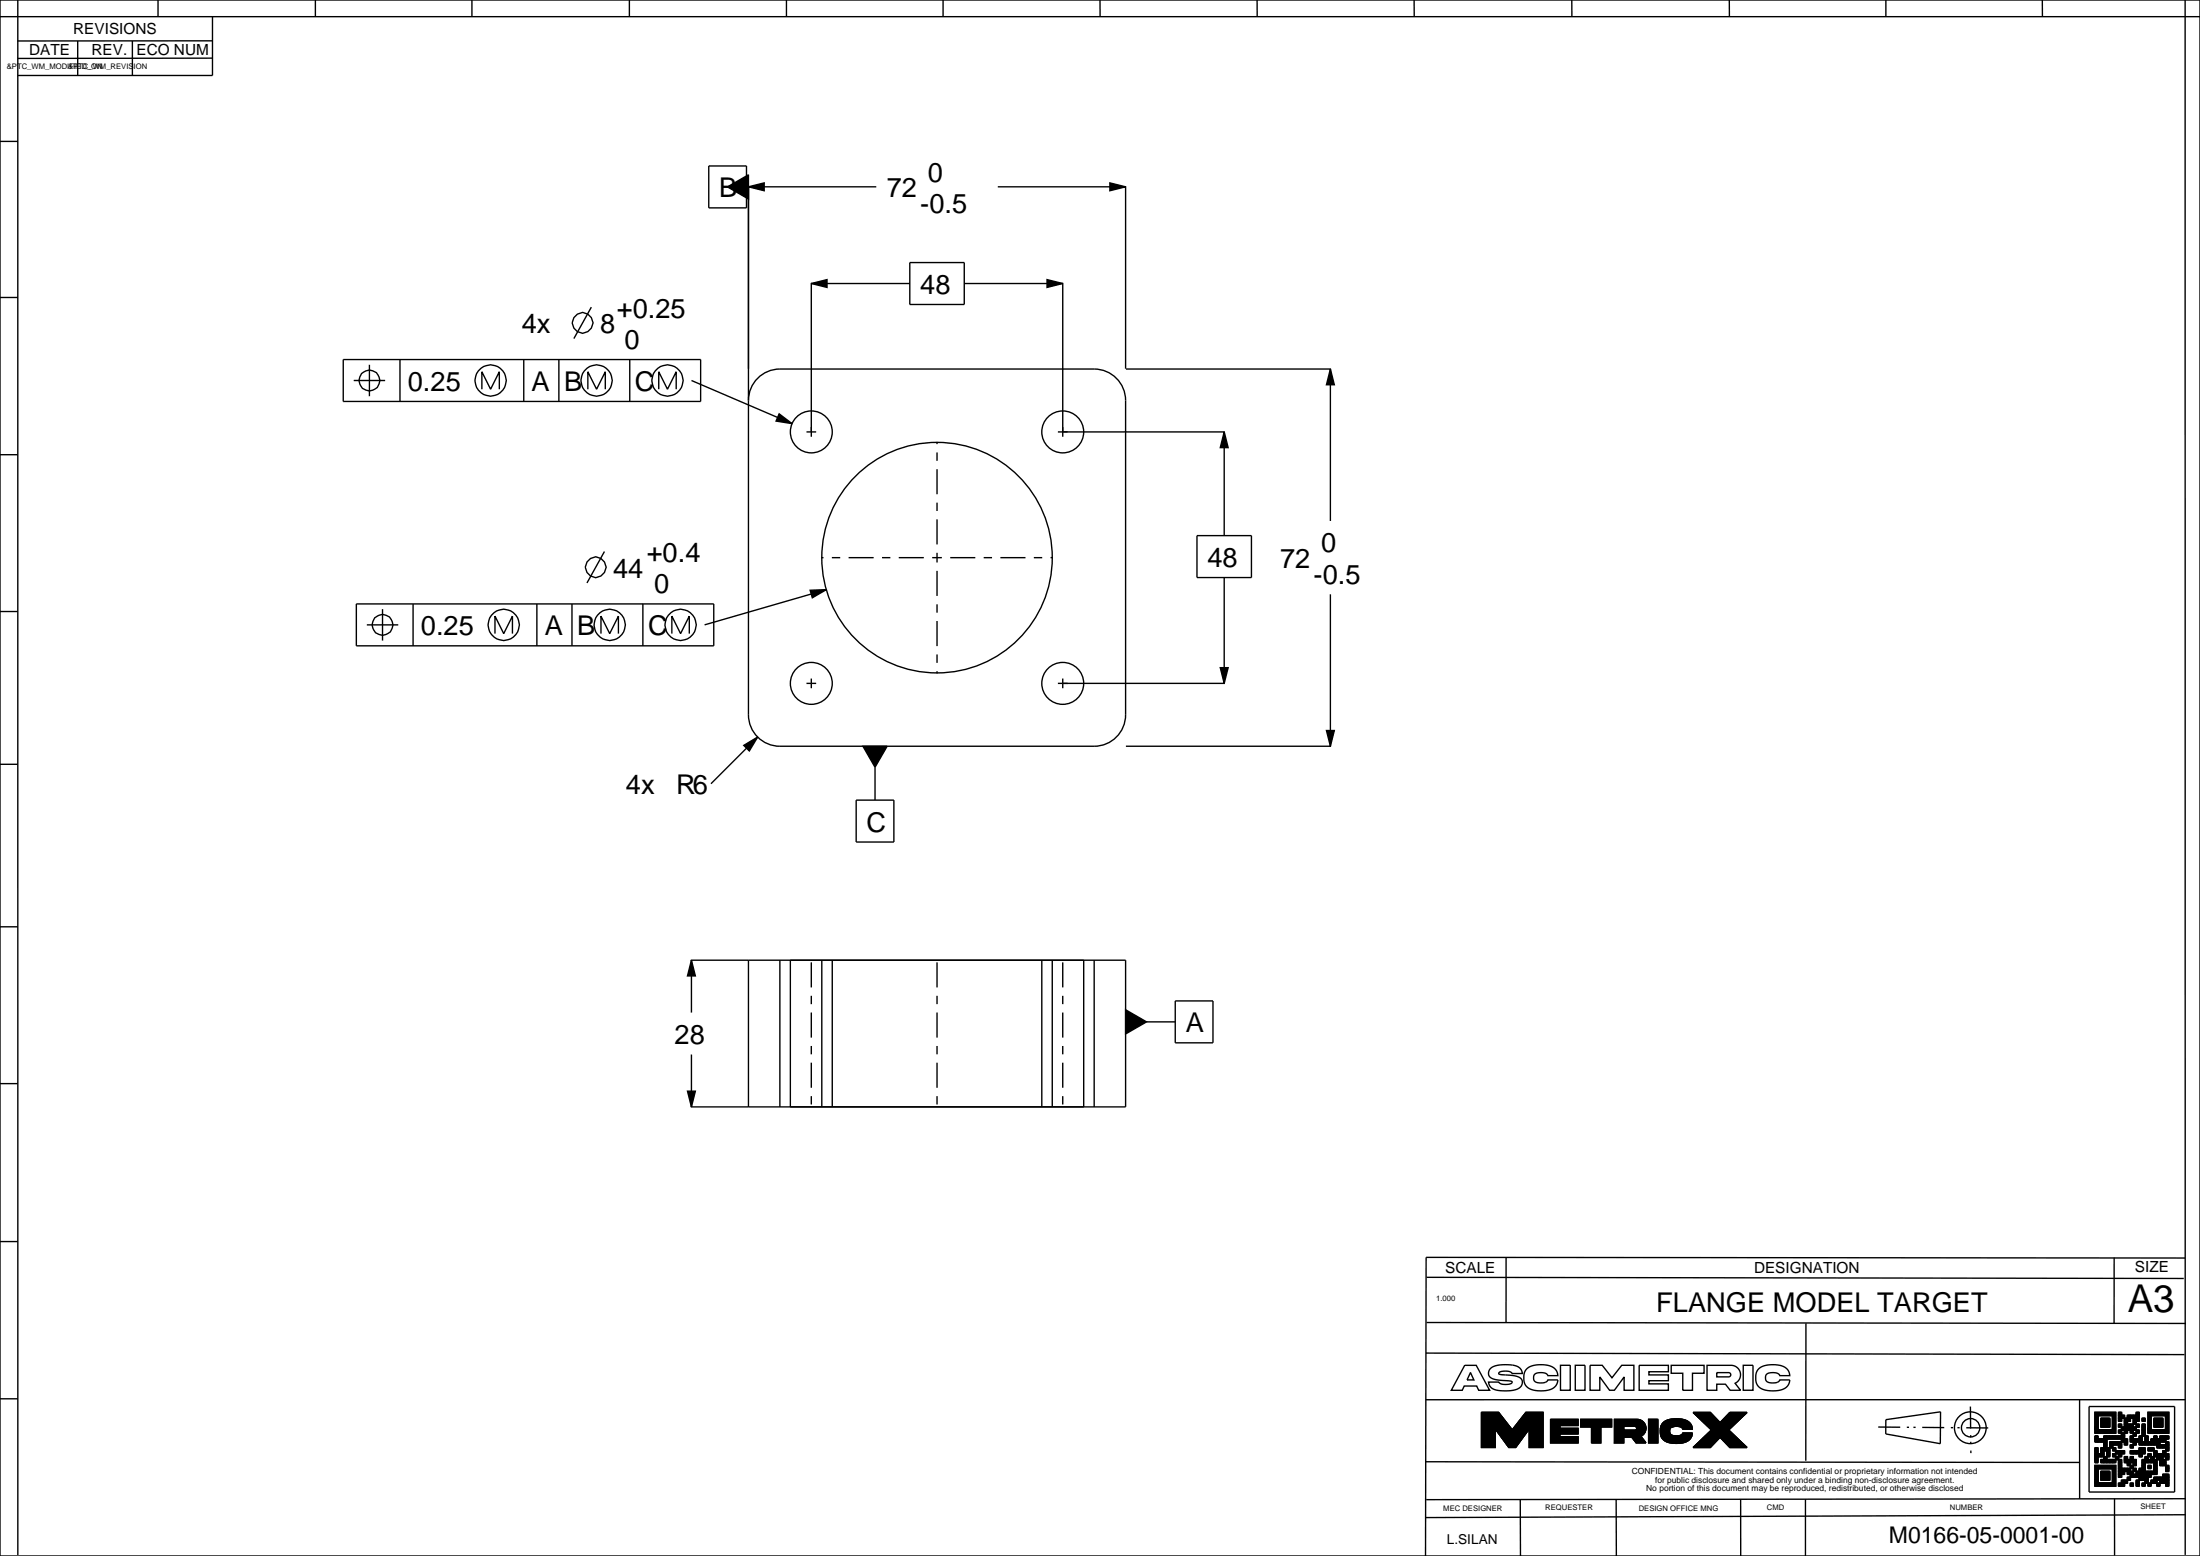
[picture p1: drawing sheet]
<svg xmlns="http://www.w3.org/2000/svg" width="420mm" height="297mm" viewBox="0 0 420 297" stroke-linecap="round" stroke-linejoin="round" font-family="sans-serif">
<g fill="none" stroke="#000" stroke-width=".26">
<path d="M0 0h420v297h-420zM3.4 0v296.8M30.2 0v3.2M60.2 0v3.2M90.1 0v3.2M120.2 0v3.2M150.1 0v3.2M180 0v3.2M210 0v3.2M240 0v3.2M270 0v3.2M300.1 0v3.2"/>
<path d="M330.1 0l.1 3.2M360 0v3.2M389.9 0v3.2M0 3.2h420M14.8 7.8v6.6M25.3 7.8v6.6M40.6 3.2v11.2h-37.2M40.6 11.1l-37.2 .1M40.6 7.8h-37.2M417.2 0v296.8M0 27h3.4M135.3 31.7h7.2v8h-7.2z"/>
<path d="M138.9 35.7l4-2.3v4.6zM138.9 35.7h3.6M142.9 35.7l3-.8v1.5zM142.9 35.5v100.9a6 6 0 0 0 6 6h60a6 6 0 0 0 6-6v-60a6 6 0 0 0-6-6h-60a6 6 0 0 0-6 6M142.9 35.7h24.4M190.5 35.7h24.4M211.9 34.9l3 .8-3 .7zM214.9 35.5v34.9M3.4 56.8h-3.4M112.9 58.6l-3.3 6M154.9 54.1l3-.7v1.5zM154.9 54v28.4"/>
<path d="M154.9 54.1h18.8M173.7 50.1h10.4v8h-10.4zM184.1 54.1h18.8M199.9 53.4l3 .7-3 .8zM202.9 54v28.4M65.5 68.6h68.3v8h-68.3zM67.5 72.6h6M70.5 69.6v6M76.4 68.6v8M92 74.3v-3.3l1.7 3.3 1.6-3.3v3.3M100 68.6v8M106.7 68.6v8"/>
<path d="M112.2 74.3v-3.3l1.7 3.3 1.7-3.3v3.3M120.2 68.6v8M125.8 74.3v-3.3l1.6 3.3 1.7-3.3v3.3M132 72.6l19.2 8.3M148.7 79l2.5 1.9-3-.5zM214.9 70.4h39.2M254 70.4l.7 3h-1.5zM254 70.4v29M0 86.8h3.4M202.9 82.4h30.9M233.7 82.4l.8 3h-1.5zM233.7 82.4v19.8"/>
<path d="M0 116.7h3.4M68 115.3h68.3v8h-68.3zM70 119.3h6M73 116.3v6M78.9 115.3v8M102.5 115.3v8M109.2 115.3v8M115.4 105.3l-3.3 6M122.7 115.3v8M154.7 112.7l3.1-.1-2.7 1.5zM157.8 112.6l-23.3 6.7M228.5 102.2h10.4v8h-10.4z"/>
<path d="M233.7 110.2v20.2M254 113.4v29M94.5 120.9v-3.3l1.7 3.3 1.6-3.3v3.3M114.7 120.9v-3.3l1.7 3.3 1.7-3.3v3.3M128.3 120.9v-3.3l1.6 3.3 1.7-3.3v3.3M202.9 130.4h30.9M233 127.4h1.5l-.8 3zM253.2 139.4h1.5l-.7 3zM0 145.9h3.4M142 142.3l2.6-1.6-1.5 2.6zM144.6 140.7l-8.9 8.9M163.5 152.7h7.2v8h-7.2z"/>
<path d="M164.7 142.4h4.7l-2.3 4zM167.1 146.4v6.3M214.9 142.4h39.2M0 176.9h3.4M131.9 183.3h83v28h-83M132 183.3l.7 3h-1.5zM132 183.3v10M142.9 183.3v28M148.9 183.3v28M208.9 183.3v28M214.9 192.7l4 2.3-4 2.4zM218.9 195h5.5"/>
<path d="M224.4 191h7.2v8h-7.2zM0 206.8h3.4M131.2 208.3h1.5l-.7 3zM132 201.3v10M0 237h3.4M272.2 258.3l144.8 .3M272.4 252.4l144.9 .2M272.4 243.8l144.5 .2M287.5 240v12.5M344.8 252.6l-.1 26.2M403.6 240.1v12.5M417.2 240.1l-144.9-.1-.2 57"/>
<path d="M3.4 267h-3.4M272.2 279l124.8 .1M279.6 260.6h2.2l2.6 4.8h-2.1l-.4-.8h-2.4l-.3 .8h-2.1zM280.7 262l.7 1.4h-1.3zM282.8 269.6h3.3l2.6 3.3 2.6-3.3h3.3v6.7h-2.6v-3.6l-2.6 3.6h-1.4l-2.6-3.6v3.6h-2.6zM284.5 261.2a6.1 6.1 0 0 1 5.1-.4 1.59 1.59 0 0 1 1 1.4h-1.9a2.16 2.16 0 0 0-2.6-.1l.1 .2 .6 .1a6.5 6.5 0 0 1 3.5 .6 1.35 1.35 0 0 1 .2 1.5 1.35 1.35 0 0 1-1.3 .8 5.6 5.6 0 0 1-4.6-.5l-.4-1h1.9a2.09 2.09 0 0 0 2.6 0l-.1-.1-.6-.1a6.5 6.5 0 0 1-3.5-.7 1.16 1.16 0 0 1 0-1.7zM291.5 261.3a4.9 4.9 0 0 1 5.4 0l.3 .6 .2 .7h-1.9a1.92 1.92 0 0 0-2.5-.3 1.05 1.05 0 0 0-.1 1.3 1.05 1.05 0 0 0 1.3 .4 1.22 1.22 0 0 0 1.3-.6h1.9a2.3 2.3 0 0 1-2.6 2.1 3.6 3.6 0 0 1-3.6-1.2 3.2 3.2 0 0 1-.2-2.1zM296 270.9h5.2v1.2h-3.4v.5h3.4v1.1h-3.4v.6h3.4v1.1h-5.2zM297.9 260.6h1.9v4.8h-1.9zM300.7 260.6h1.9v4.8h-1.9zM301.8 270.9h5.9v1.5h-2.1v3h-1.7v-3h-2.1zM303.6 260.6h2.3l1.8 2.4 1.9-2.4h2.3v4.8h-1.8v-2.6l-1.9 2.6h-.9l-1.9-2.6v2.6h-1.8z"/>
<path d="M308.2 270.9h4.3a1.68 1.68 0 0 1 1.7 1.7l-1.7 .1-.3-.5h-2.2l-1.8 3.2zM308.2 270.9h4.3a1.68 1.68 0 0 1 1.7 1.4 1.68 1.68 0 0 1-1 1.8l1 1.3h-1.8l-.9-1.1h-1.5v1.1h-1.8zM310 272.2v.8h2.1l.4-.3 1.7-.1v.4l-.1 .3-4.1 1v1.1h-1.8zM310 274.3l4.1-1-.4 .5-.5 .3 1 1.3h-1.8l-.9-1.1zM310 272.2h2.1l.3 .2 .1 .3-.4 .3h-2.1zM312.9 260.6h5.6v1.2h-3.7v.6h3.7v1.1h-3.7v.6h3.7v1.3h-5.6zM314.7 270.9h1.8v4.5h-1.8zM317 273l1.8-.3-.1 .4-1.7 .2zM317 273.3l1.7-.2 .1 .4-1.8 .2zM317 272.6l2.7-.3-.6 .1-.3 .3-1.8 .3zM317 273.7l1.8-.2 .2 .3-1.9 .3zM317.1 272.3l5.8-.2 .2 .7h-1.8a1.34 1.34 0 0 0-1.6-.5l-2.7 .3z"/>
<path d="M317.1 274.1l1.9-.3 .4 .2 .6 .1-2.8 .3zM317.2 274.4l2.8-.3 2.9 .1a2.76 2.76 0 0 1-2.9 1.3 2.95 2.95 0 0 1-2.8-1.1zM317.5 271.6a4.5 4.5 0 0 1 5.2 .1l.4 1.1h-1.8a1.75 1.75 0 0 0-2.5-.1 .99 .99 0 0 0 .2 1.1 .99 .99 0 0 0 1 .3 1.14 1.14 0 0 0 1.3-.6h1.8a2.16 2.16 0 0 1-2.5 2 3.3 3.3 0 0 1-3.4-1.2 3.3 3.3 0 0 1-.1-2zM317.6 271.5a4.7 4.7 0 0 1 4.9 .1l.4 .5-5.8 .2zM319 260.6h6.3v1.5h-2.2v3.3h-1.8v-3.3h-2.3zM320.2 274.1l.7-.1 .4-.5h1.8l-.2 .7zM323.2 269.6h3.3l1.9 2 1.9-2h3.2l-3.5 3.3 3.5 3.4h-3.2l-1.9-2-1.9 2h-3.3l3.5-3.4zM325.9 260.6h4.6a1.8 1.8 0 0 1 1.7 1.4 1.8 1.8 0 0 1-1 2l1.1 1.4h-2l-.9-1.2h-1.7v1.2h-1.8zM327.7 262h2.4l.3 .2v.3l-.3 .3h-2.4zM332.8 260.6h1.9v4.8h-1.9zM335.7 261.3a4.9 4.9 0 0 1 5.5 0l.3 .6 .2 .7h-1.9a1.92 1.92 0 0 0-2.5-.3 1.05 1.05 0 0 0-.1 1.3 1.05 1.05 0 0 0 1.2 .4 1.22 1.22 0 0 0 1.4-.6h1.9a2.3 2.3 0 0 1-2.6 2.1 3.6 3.6 0 0 1-3.6-1.2 3.2 3.2 0 0 1-.2-2.1zM360 271l10.5-1.5-.1 6.1-10.4-1.9z"/>
<path d="M397 267.2v18.9M398.8 268.5h16.4v16.3h-16.4zM400 274.1h.5v.6h-.5zM400 274.7h.5v.5h-.5zM400 276.3h.5v.6h-.5zM400 276.9h.5v.6h-.5zM400 277.5h.5v.5h-.5zM400 278h.5v.6h-.5zM400 278.6h.5v.6h-.5zM400 269.6h3.9v3.9h-3.9l.5-.6h2.8v-2.7h-2.8l-.5 2.7zM400 279.7h3.9v4h-3.9l.5-.6h2.8v-2.8h-2.8l-.5 2.8zM400 269.6h3.9v3.9h-3.9z"/>
<path d="M400 279.7h3.9v4h-3.9zM400 276.3h.5v2.9h-.5zM400 276.9h.5M400 277.5h1.6M400 278.6h.5M400.5 274.7h.6v.5h-.6zM400.5 277.5h.6v.5h-.6zM400.5 275.2v-1.1h-.5v1.1h2.2M400.5 270.2v2.7l-.5 .6v-.6zM400.5 270.2h2.8v2.7h-2.8zM401.1 274.7h.5v.5h-.5zM401.1 276.3h.5v.6h-.5z"/>
<path d="M401.1 276.9h.5v.6h-.5zM401.1 277.5h.5v.5h-.5zM401.1 278.6h.5v.6h-.5zM401.1 270.7h1.7v1.7h-1.7zM401.1 274.7v.5M401.1 276.9h1.7M401.6 274.1h.6v.6h-.6zM401.6 274.7h.6v.5h-.6zM401.6 275.2h.6v.6h-.6zM401.6 275.8h.6v.5h-.6zM401.6 276.3h.6v.6h-.6zM401.6 278h.6v.6h-.6z"/>
<path d="M401.6 278.6h.6v.6h-.6zM401.6 275.8h.6M402.2 274.1h.6v.6h-.6zM402.2 276.3h.6v.6h-.6zM402.2 276.9h.6v.6h-.6zM402.2 277.5h.6v.5h-.6zM402.2 278.6h.6v.6h-.6zM402.2 274.1v5.1M402.2 277.5h.6M402.8 274.1h.5v.6h-.5zM402.8 275.2h.5v.6h-.5zM402.8 275.8h.5v.5h-.5z"/>
<path d="M402.8 278.6h.5v.6h-.5zM402.8 274.1v.6M402.8 278.6v.6M402.8 275.8h2.2M403.3 274.1h.6v.6h-.6zM403.3 275.2h.6v.6h-.6zM403.3 276.3h.6v.6h-.6zM403.3 277.5h.6v.5h-.6zM403.3 278.6h.6v.6h-.6zM403.3 275.2v1.7h2.3v.6h-2.3v.5h1.7v-1.1M403.3 274.1v.6M403.3 278.6v.6"/>
<path d="M403.9 274.1h.6v.6h-.6zM403.9 275.2h.6v.6h-.6zM403.9 276.9h.6v.6h-.6zM403.9 278h.6v.6h-.6zM403.9 274.1v.6M403.9 275.2v.6M404.5 269.6h.5v.6h-.5zM404.5 270.2h.5v.5h-.5zM404.5 270.7h.5v.6h-.5zM404.5 271.8h.5v.6h-.5zM404.5 273h.5v.5h-.5zM404.5 274.1h.5v.6h-.5z"/>
<path d="M404.5 275.2h.5v.6h-.5zM404.5 275.8h.5v.5h-.5zM404.5 276.9h.5v.6h-.5zM404.5 277.5h.5v.5h-.5zM404.5 278.6h.5v.6h-.5zM404.5 279.2h.5v.5h-.5zM404.5 279.7h.5v.6h-.5zM404.5 269.6h.5v1.7h-.5zM404.5 276.9v5.1h.5v-3.4h-3.9v.6h2.8v-2.9h-2.8v1.7M404.5 270.2h1.1v5.6h.5v-1.1h-6.1M404.5 274.1v.6M404.5 270.7h3.9"/>
<path d="M404.5 279.2h.5M404.5 279.7h.5M405 270.2h.6v.5h-.6zM405 272.4h.6v.6h-.6zM405 273.5h.6v.6h-.6zM405 274.1h.6v.6h-.6zM405 274.7h.6v.5h-.6zM405 276.9h.6v.6h-.6zM405.6 270.7h.5v.6h-.5zM405.6 271.3h.5v.5h-.5zM405.6 271.8h.5v.6h-.5zM405.6 272.4h.5v.6h-.5z"/>
<path d="M405.6 273h.5v.5h-.5zM405.6 274.7h.5v.5h-.5zM405.6 275.2h.5v.6h-.5zM405.6 278h.5v.6h-.5zM405.6 278.6h.5v.6h-.5zM405.6 271.8h2.8v.6h-3.9v-.6h.5v4.5h-.5v-1.1M405.6 278.6h2.2v1.1h-1.7v-1.7h-.5v1.2h2.2M405.6 274.1h-4v5.1M406.1 270.2h.6v.5h-.6zM406.1 270.7h.6v.6h-.6zM406.1 271.8h.6v.6h-.6zM406.1 272.4h.6v.6h-.6z"/>
<path d="M406.1 278.6h.6v.6h-.6zM406.1 279.2h.6v.5h-.6zM406.1 275.2h-3.3v2.8h-2.8M406.7 270.2h.6v.5h-.6zM406.7 271.8h.6v.6h-.6zM406.7 272.4h.6v.6h-.6zM406.7 273h.6v.5h-.6zM406.7 274.1h.6v.6h-.6zM406.7 274.7h.6v.5h-.6zM406.7 275.8h.6v.5h-.6zM406.7 276.9h.6v.6h-.6zM406.7 278h.6v.6h-.6z"/>
<path d="M406.7 278.6h.6v.6h-.6zM406.7 279.7h.6v.6h-.6zM406.7 270.2v1.1h-1.1M406.7 274.7h2.3M407.3 270.2h.5v.5h-.5zM407.3 270.7h.5v.6h-.5zM407.3 271.3h.5v.5h-.5zM407.3 272.4h.5v.6h-.5zM407.3 273.5h.5v.6h-.5zM407.3 274.7h.5v.5h-.5zM407.3 275.2h.5v.6h-.5zM407.3 276.9h.5v.6h-.5z"/>
<path d="M407.3 278.6h.5v.6h-.5zM407.3 279.2h.5v.5h-.5zM407.3 271.3h1.1v-1.7h-.6v4.5h-1.1v1.1h7.3v1.7h-1.1v2.8M407.3 270.2v6.1h-.6v-.5h1.1v-1.1M407.3 276.9v.6M407.8 269.6h.6v.6h-.6zM407.8 270.2h.6v.5h-.6zM407.8 270.7h.6v.6h-.6zM407.8 271.8h.6v.6h-.6zM407.8 273h.6v.5h-.6zM407.8 274.7h.6v.5h-.6zM407.8 276.9h.6v.6h-.6z"/>
<path d="M407.8 276.9v.6M408.4 274.1h.6v.6h-.6zM408.4 274.7h.6v.5h-.6zM408.4 275.2h.6v.6h-.6zM408.4 276.3h.6v.6h-.6zM408.4 276.9h.6v.6h-.6zM408.4 277.5h.6v.5h-.6zM408.4 270.2h-2.3v3.3h-1.6v-.5h3.9v.5h-1.7v-1.7M409 270.7h.5v.6h-.5zM409 271.8h.5v.6h-.5zM409 272.4h.5v.6h-.5zM409 273h.5v.5h-.5z"/>
<path d="M409 273.5h.5v.6h-.5zM409 275.2h.5v.6h-.5zM409 276.3h.5v.6h-.5zM409 276.9h.5v.6h-.5zM409 278.6h.5v.6h-.5zM409 279.2h.5v.5h-.5zM409 279.7h.5v.6h-.5zM409 276.3v1.7h-.6v-1.7h1.1v1.2h-2.8v-.6h2.8M409 275.8v-4h.5v4M409 272.4h.5M409 273h.5M409 273.5h.5"/>
<path d="M409 279.2h2.8M409 279.7h.5M409.5 274.1h.6v.6h-.6zM409.5 274.7h.6v.5h-.6zM409.5 275.2h.6v.6h-.6zM409.5 278h.6v.6h-.6zM409.5 278.6h.6v.6h-.6zM409.5 274.7h.6M410.1 275.2h.5v.6h-.5zM410.1 276.3h.5v.6h-.5zM410.1 277.5h.5v.5h-.5zM410.1 278.6h.5v.6h-.5z"/>
<path d="M410.1 279.7h.5v.6h-.5zM410.1 269.6h3.9v3.9h-3.9l.6-.6h2.7v-2.7h-2.7l-.6 2.7zM410.1 269.6h3.9v3.9h-3.9zM410.1 275.8v-1.7h-1.7v1.7h5.6M410.1 279.2v-1.7h.5v1.7M410.6 274.7h.6v.5h-.6zM410.6 275.2h.6v.6h-.6zM410.6 276.3h.6v.6h-.6zM410.6 278h.6v.6h-.6zM410.6 278.6h.6v.6h-.6zM410.6 275.8v-1.1h3.4v-.6h-1.7v2.2M410.6 276.3v.6"/>
<path d="M410.7 270.2v2.7l-.6 .6v-.6zM410.7 270.2h2.7v2.7h-2.7zM411.2 274.1h.6v.6h-.6zM411.2 274.7h.6v.5h-.6zM411.2 275.2h.6v.6h-.6zM411.2 276.9h.6v.6h-.6zM411.2 277.5h.6v.5h-.6zM411.2 278.6h.6v.6h-.6zM411.2 279.2h.6v.5h-.6zM411.2 279.7h.6v.6h-.6zM411.2 270.7h1.7v1.7h-1.7zM411.2 277.5h2.8v1.1h-5v3.9"/>
<path d="M411.2 275.8v-1.7h.6v2.2h2.2M411.2 279.7h.6M411.8 274.7h.5v.5h-.5zM411.8 275.2h.5v.6h-.5zM411.8 275.8h.5v.5h-.5zM411.8 277.5h.5v.5h-.5zM411.8 278h.5v.6h-.5zM412.3 274.1h.6v.6h-.6zM412.3 274.7h.6v.5h-.6zM412.3 275.8h.6v.5h-.6zM412.3 277.5h.6v.5h-.6zM412.3 278h.6v.6h-.6z"/>
<path d="M412.3 278.6h.6v.6h-.6zM412.3 279.2h.6v.5h-.6zM412.3 279.2h1.2M412.9 274.1h.6v.6h-.6zM412.9 274.7h.6v.5h-.6zM412.9 275.8h.6v.5h-.6zM412.9 276.9h.6v.6h-.6zM412.9 277.5h.6v.5h-.6zM412.9 278.6h.6v.6h-.6zM412.9 279.2h.6v.5h-.6zM412.9 274.1v1.1M412.9 275.8v.5"/>
<path d="M413.5 274.1h.5v.6h-.5zM413.5 275.2h.5v.6h-.5zM413.5 275.8h.5v.5h-.5zM413.5 276.3h.5v.6h-.5zM413.5 277.5h.5v.5h-.5zM413.5 278h.5v.6h-.5zM413.5 279.7h.5v.6h-.5zM413.5 274.1v6.8h.5v-1.2h-1.7v-2.2M414 278h-4.5v5.7h-.5v-.6h5M417.2 267.2h-145M290.2 286.2l.1 10.8M308.5 286.2l.1 10.8"/>
<path d="M332.3 286.2v10.8M344.7 286.2v10.8M400.5 280.3v2.8l-.5 .6v-.6zM400.5 280.3h2.8v2.8h-2.8zM401.1 280.9h1.7v1.6h-1.7zM403.7 286.1v10.8M404.5 280.3h.5v.6h-.5zM404.5 280.9h.5v.5h-.5zM404.5 281.4h.5v.6h-.5zM404.5 283.1h.5v.6h-.5zM404.5 280.3h3.3v1.7M404.5 280.9h7.3"/>
<path d="M405 280.3h.6v.6h-.6zM405 280.9h.6v.5h-.6zM405 282.5h.6v.6h-.6zM405 283.1h.6v.6h-.6zM405.6 280.3h.5v.6h-.5zM405.6 282.5h.5v.6h-.5zM405.6 280.3v1.1h-1.1M406.1 280.3h.6v.6h-.6zM406.1 280.9h.6v.5h-.6zM406.1 282h.6v.5h-.6zM406.1 280.3v1.1h5.7v-4.5h-1.7v-.6h1.1v5.1M406.7 280.9h.6v.5h-.6z"/>
<path d="M406.7 281.4h.6v.6h-.6zM406.7 283.1h.6v.6h-.6zM407.3 280.3h.5v.6h-.5zM407.3 281.4h.5v.6h-.5zM407.3 282v-4h-.6v4.5h-1.7v1.2M407.8 280.9h.6v.5h-.6zM407.8 281.4h.6v.6h-.6zM407.8 282.5h.6v.6h-.6zM407.8 283.1h.6v.6h-.6zM407.8 283.1h.6M408.4 280.3h.6v.6h-.6zM408.4 280.9h.6v.5h-.6z"/>
<path d="M408.4 281.4h.6v.6h-.6zM408.4 282h.6v.5h-.6zM409 280.3h.5v.6h-.5zM409 280.9h.5v.5h-.5zM409 281.4h.5v.6h-.5zM409 282h.5v.5h-.5zM409 283.1h.5v.6h-.5zM409.5 280.9h.6v.5h-.6zM409.5 281.4h.6v.6h-.6zM409.5 282h.6v.5h-.6zM409.5 282.5h.6v.6h-.6zM409.5 280.3h-1.1v3.4h-.6v-1.2h2.3"/>
<path d="M410.1 280.9h.5v.5h-.5zM410.1 281.4h.5v.6h-.5zM410.1 283.1h.5v.6h-.5zM410.1 280.9v2.8h.5v-1.2h3.4M410.6 280.9h.6v.5h-.6zM410.6 282.5h.6v.6h-.6zM410.6 280.9v1.1h-4.5v1.1h-1.6v.6h1.1v-1.2M411.2 280.3h.6v.6h-.6zM411.2 280.9h.6v.5h-.6zM411.2 282h.6v.5h-.6zM411.2 282.5h.6v.6h-.6zM411.2 280.3h.6"/>
<path d="M411.8 282h.5v.5h-.5zM411.8 283.1h.5v.6h-.5zM411.8 282v1.7h.5v-1.7M412.3 282h.6v.5h-.6zM412.3 282.5h.6v.6h-.6zM412.9 281.4h.6v.6h-.6zM412.9 282h.6v.5h-.6zM412.9 282.5h.6v.6h-.6zM413.5 280.3h.5v.6h-.5zM413.5 281.4h.5v.6h-.5zM413.5 282h.5v.5h-.5zM413.5 282.5h.5v.6h-.5z"/>
<path d="M413.5 283.1h.5v.6h-.5zM413.5 281.4v2.3h.5v-2.3h-1.1v1.7M413.5 280.3h.5M414 282h-2.8v1.1M417.2 289.1l-145 .6M417.3 286.1l-145 .1"/>
<circle cx="70.5" cy="72.6" r="1.99"/>
<circle cx="93.6" cy="72.6" r="2.98"/>
<circle cx="111.2" cy="61.6" r="1.96"/>
<circle cx="113.9" cy="72.6" r="2.98"/>
<circle cx="127.4" cy="72.6" r="2.98"/>
<circle cx="73" cy="119.2" r="1.99"/>
<circle cx="96.1" cy="119.3" r="2.98"/>
<circle cx="113.7" cy="108.3" r="1.96"/>
<circle cx="116.4" cy="119.3" r="2.98"/>
<circle cx="129.9" cy="119.3" r="2.98"/>
<circle cx="376.1" cy="272.5" r="3"/>
<circle cx="376.2" cy="272.5" r="1.75"/>
</g>
<g fill="#000">
<path d="M142.9 35.7l3-.8v1.5zM138.9 35.7l4-2.3v4.6zM211.9 34.9l3 .8-3 .7zM154.9 54.1l3-.7v1.5zM199.9 53.4l3 .7-3 .8zM254 70.4l.7 3h-1.5zM148.7 79l2.5 1.9-3-.5zM233.7 82.4l.8 3h-1.5zM154.7 112.7l3.1-.1-2.7 1.5zM233 127.4h1.5l-.8 3zM142 142.3l2.6-1.6-1.5 2.6zM164.7 142.4h4.7l-2.3 4z"/>
<path d="M253.2 139.4h1.5l-.7 3zM132 183.3l.7 3h-1.5zM214.9 192.7l4 2.3-4 2.4zM131.2 208.3h1.5l-.7 3zM282.8 269.6h3.3l2.6 3.3 2.6-3.3h3.3v6.7h-2.6v-3.6l-2.6 3.6h-1.4l-2.6-3.6v3.6h-2.6zM296 270.9h5.2v1.2h-3.4v.5h3.4v1.1h-3.4v.6h3.4v1.1h-5.2zM301.8 270.9h5.9v1.5h-2.1v3h-1.7v-3h-2.1zM308.2 270.9h4.3a1.68 1.68 0 0 1 1.7 1.7l-1.7 .1-.3-.5h-2.2l-1.8 3.2zM310 274.3l4.1-1-.4 .5-.5 .3 1 1.3h-1.8l-.9-1.1zM310 272.2v.8h2.1l.4-.3 1.7-.1v.4l-.1 .3-4.1 1v1.1h-1.8zM314.7 270.9h1.8v4.5h-1.8zM317 273.3l1.7-.2 .1 .4-1.8 .2z"/>
<path d="M317 273l1.8-.3-.1 .4-1.7 .2zM317 273.7l1.8-.2 .2 .3-1.9 .3zM317 272.6l2.7-.3-.6 .1-.3 .3-1.8 .3zM317.1 274.1l1.9-.3 .4 .2 .6 .1-2.8 .3zM317.6 271.5a4.7 4.7 0 0 1 4.9 .1l.4 .5-5.8 .2zM317.2 274.4l2.8-.3 2.9 .1a2.76 2.76 0 0 1-2.9 1.3 2.95 2.95 0 0 1-2.8-1.1zM320.2 274.1l.7-.1 .4-.5h1.8l-.2 .7zM317.1 272.3l5.8-.2 .2 .7h-1.8a1.34 1.34 0 0 0-1.6-.5l-2.7 .3zM323.2 269.6h3.3l1.9 2 1.9-2h3.2l-3.5 3.3 3.5 3.4h-3.2l-1.9-2-1.9 2h-3.3l3.5-3.4zM400 274.1h.5v.6h-.5zM400 274.7h.5v.5h-.5zM400 276.3h.5v.6h-.5z"/>
<path d="M400 276.9h.5v.6h-.5zM400 277.5h.5v.5h-.5zM400 278h.5v.6h-.5zM400 278.6h.5v.6h-.5zM400.5 270.2v2.7l-.5 .6v-.6zM400.5 274.7h.6v.5h-.6zM400.5 277.5h.6v.5h-.6zM401.1 274.7h.5v.5h-.5zM401.1 276.3h.5v.6h-.5zM401.1 276.9h.5v.6h-.5zM401.1 277.5h.5v.5h-.5zM401.1 278.6h.5v.6h-.5z"/>
<path d="M401.6 274.1h.6v.6h-.6zM401.6 274.7h.6v.5h-.6zM401.6 275.2h.6v.6h-.6zM401.6 275.8h.6v.5h-.6zM401.6 276.3h.6v.6h-.6zM401.6 278h.6v.6h-.6zM401.6 278.6h.6v.6h-.6zM402.2 274.1h.6v.6h-.6zM402.2 276.3h.6v.6h-.6zM402.2 276.9h.6v.6h-.6zM402.2 277.5h.6v.5h-.6zM402.2 278.6h.6v.6h-.6z"/>
<path d="M401.1 270.7h1.7v1.7h-1.7zM402.8 274.1h.5v.6h-.5zM402.8 275.2h.5v.6h-.5zM402.8 275.8h.5v.5h-.5zM402.8 278.6h.5v.6h-.5zM403.3 274.1h.6v.6h-.6zM403.3 275.2h.6v.6h-.6zM403.3 276.3h.6v.6h-.6zM403.3 277.5h.6v.5h-.6zM403.3 278.6h.6v.6h-.6zM400 269.6h3.9v3.9h-3.9l.5-.6h2.8v-2.7h-2.8l-.5 2.7zM400 279.7h3.9v4h-3.9l.5-.6h2.8v-2.8h-2.8l-.5 2.8z"/>
<path d="M403.9 274.1h.6v.6h-.6zM403.9 275.2h.6v.6h-.6zM403.9 276.9h.6v.6h-.6zM403.9 278h.6v.6h-.6zM404.5 269.6h.5v.6h-.5zM404.5 270.2h.5v.5h-.5zM404.5 270.7h.5v.6h-.5zM404.5 271.8h.5v.6h-.5zM404.5 273h.5v.5h-.5zM404.5 274.1h.5v.6h-.5zM404.5 275.2h.5v.6h-.5zM404.5 275.8h.5v.5h-.5z"/>
<path d="M404.5 276.9h.5v.6h-.5zM404.5 277.5h.5v.5h-.5zM404.5 278.6h.5v.6h-.5zM404.5 279.2h.5v.5h-.5zM404.5 279.7h.5v.6h-.5zM405 270.2h.6v.5h-.6zM405 272.4h.6v.6h-.6zM405 273.5h.6v.6h-.6zM405 274.1h.6v.6h-.6zM405 274.7h.6v.5h-.6zM405 276.9h.6v.6h-.6zM405.6 270.7h.5v.6h-.5z"/>
<path d="M405.6 271.3h.5v.5h-.5zM405.6 271.8h.5v.6h-.5zM405.6 272.4h.5v.6h-.5zM405.6 273h.5v.5h-.5zM405.6 274.7h.5v.5h-.5zM405.6 275.2h.5v.6h-.5zM405.6 278h.5v.6h-.5zM405.6 278.6h.5v.6h-.5zM406.1 270.2h.6v.5h-.6zM406.1 270.7h.6v.6h-.6zM406.1 271.8h.6v.6h-.6zM406.1 272.4h.6v.6h-.6z"/>
<path d="M406.1 278.6h.6v.6h-.6zM406.1 279.2h.6v.5h-.6zM406.7 270.2h.6v.5h-.6zM406.7 271.8h.6v.6h-.6zM406.7 272.4h.6v.6h-.6zM406.7 273h.6v.5h-.6zM406.7 274.1h.6v.6h-.6zM406.7 274.7h.6v.5h-.6zM406.7 275.8h.6v.5h-.6zM406.7 276.9h.6v.6h-.6zM406.7 278h.6v.6h-.6zM406.7 278.6h.6v.6h-.6z"/>
<path d="M406.7 279.7h.6v.6h-.6zM407.3 270.2h.5v.5h-.5zM407.3 270.7h.5v.6h-.5zM407.3 271.3h.5v.5h-.5zM407.3 272.4h.5v.6h-.5zM407.3 273.5h.5v.6h-.5zM407.3 274.7h.5v.5h-.5zM407.3 275.2h.5v.6h-.5zM407.3 276.9h.5v.6h-.5zM407.3 278.6h.5v.6h-.5zM407.3 279.2h.5v.5h-.5zM407.8 269.6h.6v.6h-.6z"/>
<path d="M407.8 270.2h.6v.5h-.6zM407.8 270.7h.6v.6h-.6zM407.8 271.8h.6v.6h-.6zM407.8 273h.6v.5h-.6zM407.8 274.7h.6v.5h-.6zM407.8 276.9h.6v.6h-.6zM408.4 274.1h.6v.6h-.6zM408.4 274.7h.6v.5h-.6zM408.4 275.2h.6v.6h-.6zM408.4 276.3h.6v.6h-.6zM408.4 276.9h.6v.6h-.6zM408.4 277.5h.6v.5h-.6z"/>
<path d="M409 270.7h.5v.6h-.5zM409 271.8h.5v.6h-.5zM409 272.4h.5v.6h-.5zM409 273h.5v.5h-.5zM409 273.5h.5v.6h-.5zM409 275.2h.5v.6h-.5zM409 276.3h.5v.6h-.5zM409 276.9h.5v.6h-.5zM409 278.6h.5v.6h-.5zM409 279.2h.5v.5h-.5zM409 279.7h.5v.6h-.5zM409.5 274.1h.6v.6h-.6z"/>
<path d="M409.5 274.7h.6v.5h-.6zM409.5 275.2h.6v.6h-.6zM409.5 278h.6v.6h-.6zM409.5 278.6h.6v.6h-.6zM410.1 275.2h.5v.6h-.5zM410.1 276.3h.5v.6h-.5zM410.1 277.5h.5v.5h-.5zM410.1 278.6h.5v.6h-.5zM410.1 279.7h.5v.6h-.5zM410.7 270.2v2.7l-.6 .6v-.6zM410.6 274.7h.6v.5h-.6zM410.6 275.2h.6v.6h-.6z"/>
<path d="M410.6 276.3h.6v.6h-.6zM410.6 278h.6v.6h-.6zM410.6 278.6h.6v.6h-.6zM411.2 274.1h.6v.6h-.6zM411.2 274.7h.6v.5h-.6zM411.2 275.2h.6v.6h-.6zM411.2 276.9h.6v.6h-.6zM411.2 277.5h.6v.5h-.6zM411.2 278.6h.6v.6h-.6zM411.2 279.2h.6v.5h-.6zM411.2 279.7h.6v.6h-.6zM411.8 274.7h.5v.5h-.5z"/>
<path d="M411.8 275.2h.5v.6h-.5zM411.8 275.8h.5v.5h-.5zM411.8 277.5h.5v.5h-.5zM411.8 278h.5v.6h-.5zM412.3 274.1h.6v.6h-.6zM412.3 274.7h.6v.5h-.6zM412.3 275.8h.6v.5h-.6zM412.3 277.5h.6v.5h-.6zM412.3 278h.6v.6h-.6zM412.3 278.6h.6v.6h-.6zM412.3 279.2h.6v.5h-.6zM411.2 270.7h1.7v1.7h-1.7z"/>
<path d="M412.9 274.1h.6v.6h-.6zM412.9 274.7h.6v.5h-.6zM412.9 275.8h.6v.5h-.6zM412.9 276.9h.6v.6h-.6zM412.9 277.5h.6v.5h-.6zM412.9 278.6h.6v.6h-.6zM412.9 279.2h.6v.5h-.6zM413.5 274.1h.5v.6h-.5zM413.5 275.2h.5v.6h-.5zM413.5 275.8h.5v.5h-.5zM413.5 276.3h.5v.6h-.5zM413.5 277.5h.5v.5h-.5z"/>
<path d="M413.5 278h.5v.6h-.5zM413.5 279.7h.5v.6h-.5zM410.1 269.6h3.9v3.9h-3.9l.6-.6h2.7v-2.7h-2.7l-.6 2.7zM400.5 280.3v2.8l-.5 .6v-.6zM401.1 280.9h1.7v1.6h-1.7zM404.5 280.3h.5v.6h-.5zM404.5 280.9h.5v.5h-.5zM404.5 281.4h.5v.6h-.5zM404.5 283.1h.5v.6h-.5zM405 280.3h.6v.6h-.6zM405 280.9h.6v.5h-.6zM405 282.5h.6v.6h-.6z"/>
<path d="M405 283.1h.6v.6h-.6zM405.6 280.3h.5v.6h-.5zM405.6 282.5h.5v.6h-.5zM406.1 280.3h.6v.6h-.6zM406.1 280.9h.6v.5h-.6zM406.1 282h.6v.5h-.6zM406.7 280.9h.6v.5h-.6zM406.7 281.4h.6v.6h-.6zM406.7 283.1h.6v.6h-.6zM407.3 280.3h.5v.6h-.5zM407.3 281.4h.5v.6h-.5zM407.8 280.9h.6v.5h-.6z"/>
<path d="M407.8 281.4h.6v.6h-.6zM407.8 282.5h.6v.6h-.6zM407.8 283.1h.6v.6h-.6zM408.4 280.3h.6v.6h-.6zM408.4 280.9h.6v.5h-.6zM408.4 281.4h.6v.6h-.6zM408.4 282h.6v.5h-.6zM409 280.3h.5v.6h-.5zM409 280.9h.5v.5h-.5zM409 281.4h.5v.6h-.5zM409 282h.5v.5h-.5zM409 283.1h.5v.6h-.5z"/>
<path d="M409.5 280.9h.6v.5h-.6zM409.5 281.4h.6v.6h-.6zM409.5 282h.6v.5h-.6zM409.5 282.5h.6v.6h-.6zM410.1 280.9h.5v.5h-.5zM410.1 281.4h.5v.6h-.5zM410.1 283.1h.5v.6h-.5zM410.6 280.9h.6v.5h-.6zM410.6 282.5h.6v.6h-.6zM411.2 280.3h.6v.6h-.6zM411.2 280.9h.6v.5h-.6zM411.2 282h.6v.5h-.6z"/>
<path d="M411.2 282.5h.6v.6h-.6zM411.8 282h.5v.5h-.5zM411.8 283.1h.5v.6h-.5zM412.3 282h.6v.5h-.6zM412.3 282.5h.6v.6h-.6zM412.9 281.4h.6v.6h-.6zM412.9 282h.6v.5h-.6zM412.9 282.5h.6v.6h-.6zM413.5 280.3h.5v.6h-.5zM413.5 281.4h.5v.6h-.5zM413.5 282h.5v.5h-.5zM413.5 282.5h.5v.6h-.5z"/>
<path d="M413.5 283.1h.5v.6h-.5z"/>
</g>
<path d="M358.6 272.4l21.8 .2M376.2 268.5l.1 8.9" fill="none" stroke="#000" stroke-width=".26" stroke-dasharray="4.2 1.3 .4 .8 .4 1.3" stroke-linecap="butt"/>
<!-- layer: 02___PRT_ALL_AXES -->
<g fill="none" stroke="#000" stroke-width=".26" stroke-dasharray="1.6 1.6 4.8 1.6" stroke-dashoffset=".7" stroke-linecap="butt">
<path d="M154.9 82.4v1.1M154.9 82.4v-1.1M154.9 82.4h-1.1M154.9 82.4h1.1M202.9 82.4v1.1M202.9 82.4v-1.1M202.9 82.4h-1.1M202.9 82.4h1.1M178.9 106.4v22.1M178.9 106.4v-22.1M178.9 106.4h-22.1M178.9 106.4h22.1"/>
<path d="M154.9 130.4v1.1M154.9 130.4v-1.1M154.9 130.4h-1.1M154.9 130.4h1.1M202.9 130.4h-1.1M202.9 130.4h1.1M202.9 130.4v1.1M202.9 130.4v-1.1"/>
</g>
<g fill="none" stroke="#000" stroke-width=".26">
<path d="M150.9 183.3h56v28h-56zM156.9 183.3v28M158.9 183.3v28M198.9 183.3v28M200.9 183.3v28"/>
<circle cx="154.9" cy="82.4" r="4"/>
<circle cx="202.9" cy="82.4" r="4"/>
<circle cx="178.9" cy="106.4" r="22"/>
<circle cx="154.9" cy="130.4" r="4"/>
<circle cx="202.9" cy="130.4" r="4"/>
</g>
<path d="M154.9 183.2v28.2M178.9 183.2v28.2M202.9 183.2v28.2" fill="none" stroke="#000" stroke-width=".26" stroke-dasharray="1.6 1.6 4.8 1.6" stroke-dashoffset="2.7" stroke-linecap="butt"/>
<text font-size="7.3" x="406.2" y="250.4">A3</text>
<g font-size="5.2">
<text x="177.1" y="34.7">0</text>
<text x="137.3" y="37.7">B</text>
<text x="169.3" y="37.7">72</text>
<text x="175.7" y="40.7">-0.5</text>
<text x="175.7" y="56.1">48</text>
<text x="99.6" y="63.6">4x</text>
<text x="114.6" y="63.6">8</text>
<text x="117.8" y="60.6">+0.25</text>
<text x="119.2" y="66.6">0</text>
<text x="77.9" y="74.6">0.25</text>
<text x="101.5" y="74.6">A</text>
<text x="107.7" y="74.6">B</text>
<text x="121.2" y="74.6">C</text>
<text x="123.5" y="107.3">+0.4</text>
<text x="252.2" y="105.4">0</text>
<text x="117.1" y="110.3">44</text>
<text x="124.9" y="113.3">0</text>
<text x="230.5" y="108.2">48</text>
<text x="244.4" y="108.4">72</text>
<text x="250.8" y="111.4">-0.5</text>
<text x="80.4" y="121.3">0.25</text>
<text x="104" y="121.3">A</text>
<text x="110.2" y="121.3">B</text>
<text x="123.7" y="121.3">C</text>
<text x="119.5" y="151.6">4x</text>
<text x="129.1" y="151.6">R6</text>
<text x="165.5" y="158.7">C</text>
<text x="226.4" y="197">A</text>
<text x="128.8" y="199.3">28</text>
<text x="316.2" y="250.4">FLANGE MODEL TARGET</text>
</g>
<text font-size="4.4" x="360.6" y="294.5">M0166-05-0001-00</text>
<g font-size="2.9">
<text x="5.5" y="10.6">DATE</text>
<text x="14" y="6.6">REVISIONS</text>
<text x="17.5" y="10.5">REV.</text>
<text x="26" y="10.4">ECO NUM</text>
<text x="275.9" y="243">SCALE</text>
<text x="334.9" y="243.1">DESIGNATION</text>
<text x="407.6" y="242.7">SIZE</text>
</g>
<text font-size="2.6" x="276.2" y="294.7">L.SILAN</text>
<g font-size="1.6">
<text x="311.5" y="281.4">CONFIDENTIAL: This document contains confidential or proprietary information not intended</text>
<text x="314.3" y="284.7">No portion of this document may be reproduced, redistributed, or otherwise disclosed</text>
<text x="316" y="283">for public disclosure and shared only under a binding non-disclosure agreement.</text>
</g>
<g font-size="1.5">
<text x="1.3" y="13.3">&amp;PTC_WM_MODIFIED_ON</text>
<text x="13" y="13.2">&amp;PTC_WM_REVISION</text>
<text x="274.2" y="248.4">1.000</text>
<text x="408.6" y="288">SHEET</text>
<text x="275.5" y="288.5">MEC DESIGNER</text>
<text x="295" y="288.3">REQUESTER</text>
<text x="312.8" y="288.4">DESIGN OFFICE MNG</text>
<text x="337.3" y="288.3">CMD</text>
<text x="372.3" y="288.2">NUMBER</text>
</g>
</svg>
